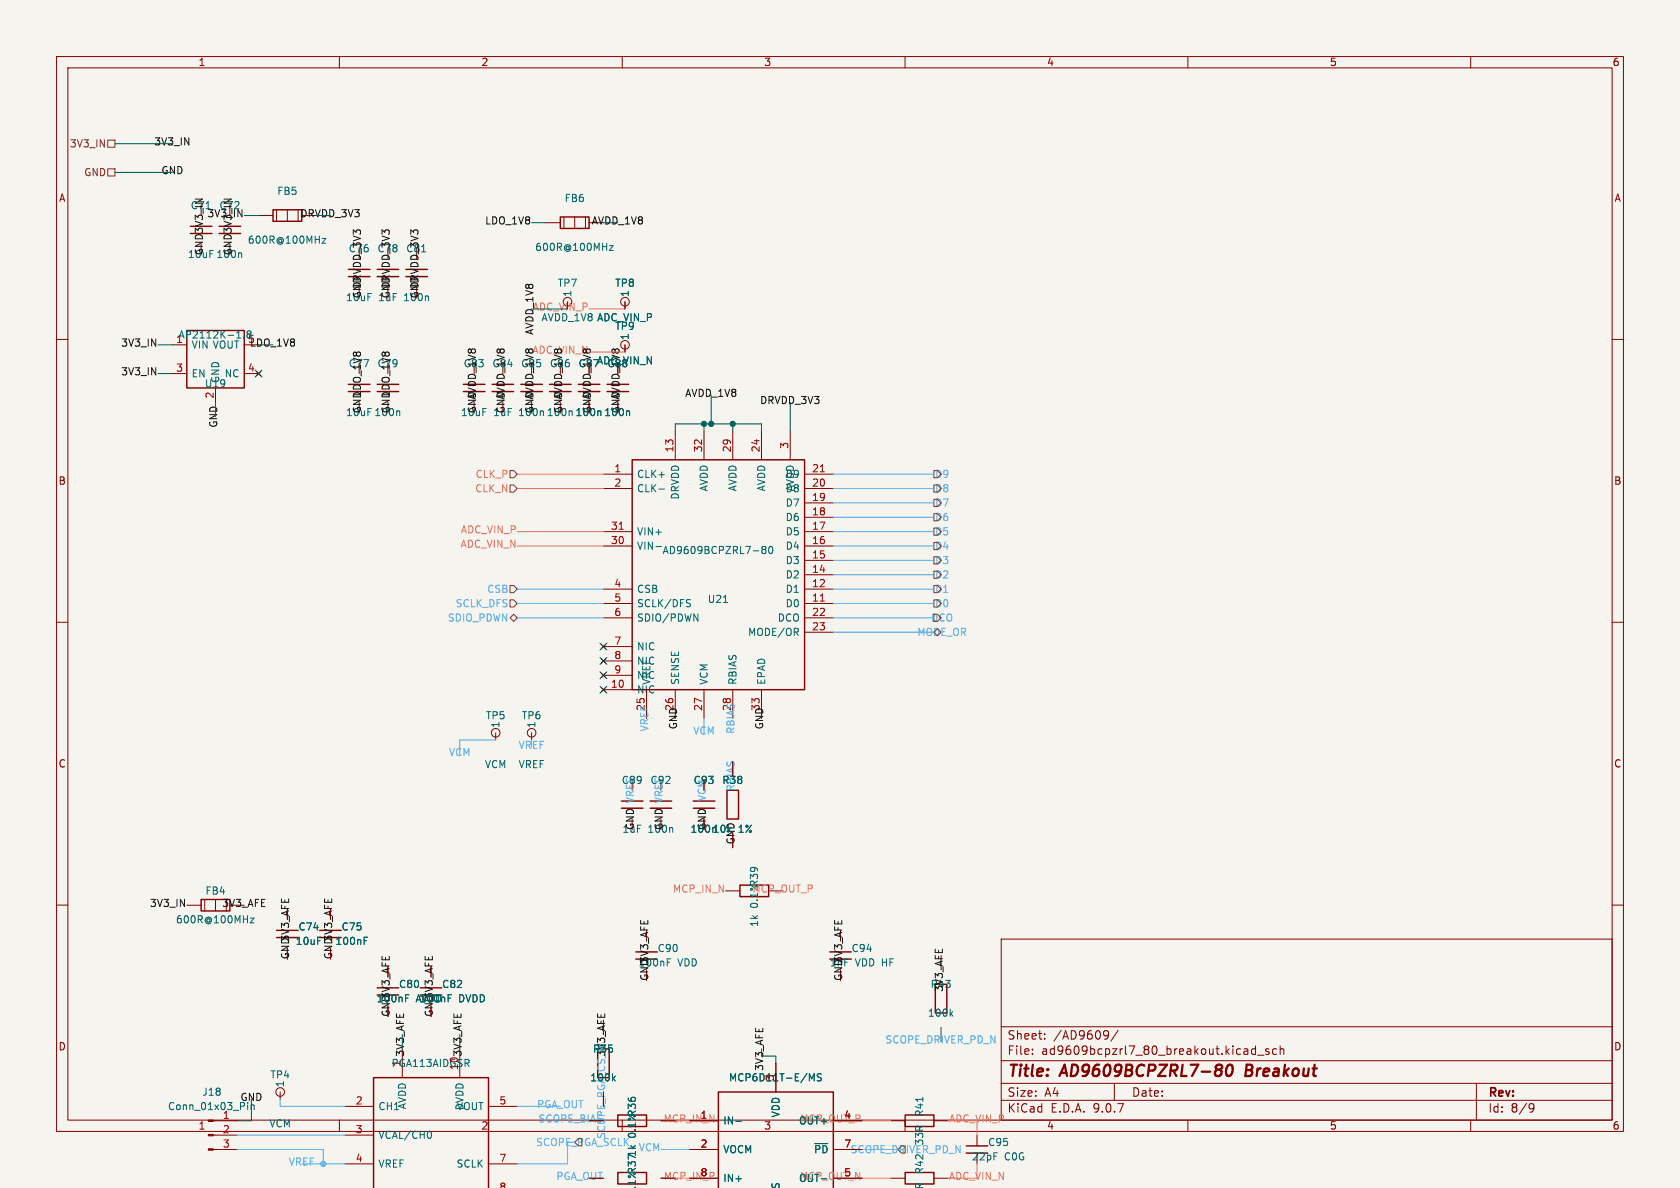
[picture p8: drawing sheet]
<svg xmlns="http://www.w3.org/2000/svg" width="297mm" height="210mm" viewBox="0 0 297 210" stroke-linecap="round" stroke-linejoin="round" font-family="sans-serif">
<path d="M0 0h297v210h-297z" fill="#f5f4ef" stroke="#f5f4ef" stroke-width=".18"/>
<g fill="none" stroke="#840000" stroke-width=".18">
<path d="M10 10h277v190h-277zM12 12h273v186h-273zM60 10v2M110 10v2M160 10v2M210 10v2M260 10v2M45.7 38.1h2.6M48.9 37.1v2M50.8 37.1v2M96.5 39.4h2.6M99.7 38.4v2"/>
<path d="M101.6 38.4v2M103.5 38.4v2M110.5 53.3v1.3M10 60h2M30.5 66h2.5M30.5 61h2.5M38.1 68.6v2.5M43.2 66h2.5M43.2 61h2.5M45.3 65.7l.8 .7M46.1 65.7l-.8 .7M110.5 61v1.2"/>
<path d="M119.4 76.2v5.1M124.5 76.2v5.1M129.5 76.2v5.1M134.6 76.2v5.1M139.7 76.2v5.1M285 60h2M106.7 96.5h5.1M106.7 94h5.1M106.7 86.4h5.1M106.7 83.8h5.1M142.2 96.5h5.1M142.2 94h5.1"/>
<path d="M142.2 86.4h5.1M142.2 83.8h5.1M142.2 99.1h5.1M142.2 91.4h5.1M142.2 88.9h5.1M10 110h2M106.3 119l.8 .8M106.3 116.5l.8 .7M106.3 113.9l.8 .8M106.7 119.4h5.1M106.7 116.8h5.1M106.7 114.3h5.1"/>
<path d="M106.7 109.2h5.1M106.7 106.7h5.1M106.7 104.1h5.1M107.1 119l-.8 .8M107.1 116.5l-.8 .7M107.1 113.9l-.8 .8M142.2 109.2h5.1M142.2 106.7h5.1M142.2 104.1h5.1M142.2 111.8h5.1M142.2 101.6h5.1M285 110h2"/>
<path d="M87.6 129.5v1.3M94 129.5v1.3M106.3 121.5l.8 .8M106.7 121.9h5.1M107.1 121.5l-.8 .8M114.3 121.9v5.1M119.4 121.9v5.1M124.5 121.9v5.1M129.5 121.9v5.1M134.6 121.9v5.1M36.2 159v2M38.1 159v2"/>
<path d="M128.3 157.5h2.5M10 160h2M33 160h2.6M177 166h108v32h-108zM285 160h2M37.7 198.1h4.2M49.5 193v1.3M60 198v2M61 195.6h5M71.1 185.4v5.1M81.3 185.4v5.1M86.4 195.6h5"/>
<path d="M110 198v2M121.9 198.1h5.1M137.2 188v5M147.3 198.1h5.1M157.5 198.1h2.5M160 198v2M165.1 198.1h2.5M166.4 181.6v2.6M177 194.5h108M177 191.5h108M177 187.5h108M177 181.5h108"/>
<path d="M182.5 186.3v.1M182.5 185.5v.1M184.7 183.6v.1M184.7 182.8v.1M195.7 182.2l.2 .1a1.22 1.22 0 0 1-.2 1.3M196 182.8l-.3 .3M197 191.5v3M197.7 182.1l-1.3 2M210 198v2M222 184.9v1.5M222 185.5l-.5-.1-.3 .3v.4l.2 .2h.6M222.3 186.5h1.2"/>
<path d="M224.3 185.5l-.3-.1-.3 .2 .1 .2 .5 .2v.3h-.6M225.7 185.5l-.5-.1-.2 .3v.4l.1 .2h.6M226.3 185.5l.2-.1 .4 .1 .1 .9M226.3 184.9v1.5M260 198v2M261 191.5v6.5M270.6 195.1l.5 .1a.99 .99 0 0 1-.4 1.4h-.2M271.2 195.7l-.3 .3h-.3M37.7 200.7h4.2M37.7 203.2h4.2M61 205.7h5M61 200.7h5"/>
<path d="M86.4 205.7h5M121.9 203.2h5.1M121.9 208.3h5.1M147.3 203.2h5.1M147.3 208.3h5.1M157.5 208.3h2.5M165.1 208.3h2.5M172.7 200.7v1.9"/>
<circle cx="100.3" cy="53.3" r=".76"/>
<circle cx="110.5" cy="53.3" r=".76"/>
<circle cx="110.5" cy="61" r=".76"/>
<circle cx="87.6" cy="129.5" r=".76"/>
<circle cx="94" cy="129.5" r=".76"/>
<circle cx="49.5" cy="193" r=".76"/>
</g>
<path d="M215.7 188.2l.4 .4-.3 .4M215.8 189.2l.2 .2-.2 .6M217.1 188.4a.46 .46 0 0 1 .4-.2 .46 .46 0 0 1 .4 .4 1.15 1.15 0 0 1-.8 1.6l-.2-.1a1.54 1.54 0 0 1 .2-1.7zM220.4 188.2l-.2 2h.7" fill="none" stroke="#840000" stroke-width=".4"/>
<g fill="none" stroke="#840000" stroke-width=".25">
<path d="M48.3 37.1h5v2h-5zM99.1 38.4h5v2h-5zM33 58.4h10.2v10.2h-10.2zM33.7 40h3.8M33.7 41.3h3.8M38.7 40h3.8M38.7 41.3h3.8M61.6 47.6h3.8M61.6 48.9h3.8M66.7 47.6h3.8M66.7 48.9h3.8M71.8 47.6h3.8"/>
<path d="M71.8 48.9h3.8M61.6 67.9h3.8M61.6 69.2h3.8M66.7 67.9h3.8M66.7 69.2h3.8M81.9 67.9h3.8M81.9 69.2h3.8M87 67.9h3.8M87 69.2h3.8M92.1 67.9h3.8M92.1 69.2h3.8M97.2 67.9h3.8"/>
<path d="M97.2 69.2h3.8M102.2 67.9h3.8M102.2 69.2h3.8M107.3 67.9h3.8M107.3 69.2h3.8M111.8 81.3h30.4v40.6h-30.4zM128.5 139.7h2.1v5.1h-2.1zM35.6 159h5v2h-5zM109.9 141.6h3.8M109.9 142.9h3.8M114.9 141.6h3.8M114.9 142.9h3.8"/>
<path d="M122.6 141.6h3.8M122.6 142.9h3.8M130.8 156.5h5.1v2h-5.1zM48.9 164.5h3.8M48.9 165.7h3.8M56.5 164.5h3.8M56.5 165.7h3.8M66.7 174.6h3.8M66.7 175.9h3.8M74.3 174.6h3.8M74.3 175.9h3.8M112.4 168.3h3.8"/>
<path d="M112.4 169.5h3.8M146.7 168.3h3.8M146.7 169.5h3.8M165.4 174h2v5.1h-2zM105.7 185.4h2v5.1h-2zM109.2 197.1h5.1v2h-5.1zM160 197.1h5.1v2h-5.1zM66 210.1v-19.6h20.4v19.6M109.2 207.3h5.1v2h-5.1zM127 210.1v-17.1h20.3v17.1M160 207.3h5.1v2h-5.1zM170.8 202.6h3.8"/>
<path d="M170.8 203.8h3.8"/>
</g>
<g fill="none" stroke="#006464" stroke-width=".18">
<path d="M41.8 59.8h.8M42.5 44.7l.2 .2v.6M43.1 59.6v.2M43.7 58.9v-.2l.2-.2 .4 .1v.3M56.9 42.2h.7l-.7 .8h.7M74.5 44.5h.8M75.6 52.3l.1 .2v.7M107.7 43.4h.7l-.7 .9h.7M70.5 72.6l.2 .2v.7M111.1 72.6l.2 .2v.7M115.9 96.6h1M116.5 86.5h1"/>
<path d="M134.9 97.1l-.2-.2 .2-.3h.3l.2 .2-.2 .3M134.9 97.1l-.2 .3v.3l.2 .2 .4-.1 .1-.2v-.2l-.2-.3M134.9 97.1h.3M136 96.7l.2-.1a.68 .68 0 0 1 .4 .6 .68 .68 0 0 1-.4 .7l-.2-.2-.1-.3zM121.6 106.6l.3 .1 .2 .3-.3 .3h-.3M121.6 106l.5 .1M122.7 108.5l.7 1.3v-1.3M127.9 106.5h.7M118.7 146.3l.2 .2v.6M44.2 162.3h.7l-.7 .8h.7M64.4 166.3h.4M64.4 165.7h.6"/>
<path d="M71.7 176.4h.4M71.7 175.8h.6M79.2 176.4h.4M79.8 175.8h-.6v1.3M118 170.1h.4M118 169.5h.6M168.1 179.2l.4 .4M168.5 178.8l-.5 .5M43.8 195.3v.9M44.4 195.3v.9M44.9 195.4v.8M76 200a.79 .79 0 0 1 0 1.2"/>
<path d="M108.4 190.6l.4 .5M108.8 190.2l-.5 .5M130.1 198.2h1M143.1 189.8l.4 .9 .4-.9v1.3M145.2 189.9l-.5-.1-.2 .1v.4l.6 .2 .1 .3-.2 .3-.5-.1M163.1 194v.7M144 202.2h2.3"/>
</g>
<g fill="#840000" stroke="#840000" stroke-width=".18">
<path d="M36.8 198h.9v.2h-.9z"/>
<path d="M36.8 200.5h.9v.3h-.9z"/>
<path d="M36.8 203.1h.9v.2h-.9z"/>
</g>
<path d="M109.5 93.6h.7M145 83.4h.7M145 106.3h.7" fill="none" stroke="#a90000" stroke-width=".18"/>
<path d="M19 29.8h1.3v1.3h-1.3zM19 24.8h1.3v1.2h-1.3zM90.2 83.2h.6l.6 .6-.6 .7h-.6zM90.2 85.7h.6l.6 .7-.6 .6h-.6zM90.2 106h.6l.6 .7-.6 .6h-.6zM90.2 109.2l.6-.6 .6 .6-.6 .7zM90.2 103.5h.6l.6 .6-.6 .7h-.6z" fill="none" stroke="#725600" stroke-width=".18"/>
<g fill="none" stroke="#46a5eb" stroke-width=".18">
<path d="M147.3 88.9h17.8M147.3 94h17.8M147.3 99.1h17.8M147.3 91.4h17.8M147.3 96.5h17.8M147.3 86.4h17.8M147.3 83.8h17.8M91.4 106.7h15.3M91.4 109.2h15.3M91.4 104.1h15.3M147.3 106.7h17.8M147.3 101.6h17.8"/>
<path d="M147.3 109.2h17.8M147.3 104.1h17.8M147.3 111.8h17.8M87.6 130.8h-6.3v2.6M124.5 127v2.5M49.5 194.3v1.3h11.5M91.4 195.6h7.7M166.4 181.6v2.6M41.9 203.2h15.2v2.5M41.9 200.7h19.1M53.3 205.7h7.7M100.3 201.9v3.8h-8.9"/>
<path d="M116.8 203.2h5.1M152.4 203.2h6.3"/>
</g>
<path d="M104.1 54.6h6.4M104.1 62.2h6.4M91.4 83.8h15.3M91.4 86.4h15.3M91.4 94h15.3M91.4 96.5h15.3M116.8 198.1h5.1M152.4 198.1h5.1M167.6 198.1h5.1v2.6M116.8 208.3h5.1M152.4 208.3h5.1M172.7 205.7v2.6h-5.1" fill="none" stroke="#f57855" stroke-width=".18"/>
<g fill="none" stroke="#009600" stroke-width=".18">
<path d="M20.3 25.4h10.2M20.3 30.5h10.2M43.2 38.1h2.5M94 39.4h2.5M94 54.6h6.3M27.9 66h2.6M27.9 61h2.6M38.1 71.1v2.6M119.4 76.2v-1.3h15.2v1.3M124.5 74.9v1.3M125.7 69.9v5M129.5 74.9v1.3"/>
<path d="M139.7 71.1v5.1M44.4 194.3v3.8h-2.5M134.6 186.7h2.6v1.3"/>
</g>
<path d="M45.1 65.4l1.2 1.2M46.3 65.4l-1.2 1.2M106.1 118.8l1.2 1.2M106.1 116.2l1.2 1.2M106.1 113.7l1.2 1.2M107.3 118.8l-1.2 1.2M107.3 116.2l-1.2 1.2M107.3 113.7l-1.2 1.2M106.1 121.3l1.2 1.2M107.3 121.3l-1.2 1.2" fill="none" stroke="#000084" stroke-width=".18"/>
<circle cx="57.1" cy="205.7" r=".46" fill="#46a5eb" stroke="#46a5eb" stroke-width=".18"/>
<g fill="#009600" stroke="#009600" stroke-width=".18">
<circle cx="125.7" cy="74.9" r=".46"/>
<circle cx="129.5" cy="74.9" r=".46"/>
<circle cx="124.5" cy="74.9" r=".46"/>
</g>
<g font-size="2.8" fill="#840000">
<text x="178" y="190.9">Title:</text>
<text x="187.7" y="190.9">AD9609BCPZRL7-80</text>
<text x="221" y="190.9">Breakout</text>
</g>
<g font-size="2.1" fill="#840000">
<text x="178" y="184">Sheet:</text>
<text x="186.2" y="184">/AD9609/</text>
<text x="178" y="186.7">File:</text>
<text x="184.1" y="186.7">ad9609bcpzrl7_80_breakout.kicad_sch</text>
<text x="178" y="196.9">KiCad</text>
<text x="178" y="194.1">Size:</text>
<text x="184.7" y="194.1">A4</text>
<text x="185.7" y="196.9">E.D.A.</text>
<text x="193.3" y="196.9">9.0.7</text>
<text x="200" y="194.1">Date:</text>
<text x="263" y="194.3">Rev:</text>
<text x="263" y="196.9">Id:</text>
<text x="267.1" y="196.9">8/9</text>
</g>
<g font-size="1.8" fill="#840000">
<text x="35" y="11.9">1</text>
<text x="85" y="11.9">2</text>
<text x="135" y="11.9">3</text>
<text x="185" y="11.9">4</text>
<text x="235" y="11.9">5</text>
<text x="285" y="11.9">6</text>
<text x="10.3" y="35.9">A</text>
<text x="285.3" y="35.9">A</text>
<text x="104.7" y="70.7" transform="rotate(-90 104.7 70.7)">AVDD_1V8</text>
<text x="109.7" y="70.7" transform="rotate(-90 109.7 70.7)">AVDD_1V8</text>
<text x="104.7" y="73.2" transform="rotate(-90 104.7 73.2)">GND</text>
<text x="109.7" y="73.2" transform="rotate(-90 109.7 73.2)">GND</text>
<text x="10.3" y="85.9">B</text>
<text x="285.3" y="85.9">B</text>
<text x="10.3" y="135.9">C</text>
<text x="285.3" y="135.9">C</text>
<text x="125" y="141.7" transform="rotate(-90 125 141.7)">VCM</text>
<text x="130.1" y="140" transform="rotate(-90 130.1 140)">RBIAS</text>
<text x="125" y="146.8" transform="rotate(-90 125 146.8)">GND</text>
<text x="130.1" y="149.4" transform="rotate(-90 130.1 149.4)">GND</text>
<text x="51.3" y="166.6" transform="rotate(-90 51.3 166.6)">3V3_AFE</text>
<text x="58.9" y="166.6" transform="rotate(-90 58.9 166.6)">3V3_AFE</text>
<text x="51.3" y="169.7" transform="rotate(-90 51.3 169.7)">GND</text>
<text x="58.9" y="169.7" transform="rotate(-90 58.9 169.7)">GND</text>
<text x="69.1" y="179.8" transform="rotate(-90 69.1 179.8)">GND</text>
<text x="69.1" y="176.7" transform="rotate(-90 69.1 176.7)">3V3_AFE</text>
<text x="76.7" y="176.7" transform="rotate(-90 76.7 176.7)">3V3_AFE</text>
<text x="10.3" y="185.9">D</text>
<text x="285.3" y="185.9">D</text>
<text x="107.2" y="186.9" transform="rotate(-90 107.2 186.9)">3V3_AFE</text>
<text x="35" y="199.9">1</text>
<text x="85" y="199.9">2</text>
<text x="95.1" y="198.6">SCOPE_BIAS</text>
<text x="107.2" y="201.4" transform="rotate(-90 107.2 201.4)">SCOPE_PGA_CS_N</text>
<text x="117.2" y="198.6">MCP_IN_N</text>
<text x="135" y="199.9">3</text>
<text x="185" y="199.9">4</text>
<text x="235" y="199.9">5</text>
<text x="285" y="199.9">6</text>
<text x="98.3" y="208.8">PGA_OUT</text>
<text x="117.3" y="208.8">MCP_IN_P</text>
</g>
<g font-size="1.8" fill="#725600">
<text x="12.2" y="26.3">3V3_IN</text>
<text x="14.8" y="31.3">GND</text>
<text x="165.2" y="84.7">D9</text>
<text x="165.2" y="89.8">D7</text>
<text x="165.2" y="87.2">D8</text>
<text x="165.2" y="94.8">D5</text>
<text x="165.2" y="92.3">D6</text>
<text x="165.2" y="99.9">D3</text>
<text x="165.2" y="97.4">D4</text>
<text x="165.2" y="105">D1</text>
<text x="165.2" y="102.5">D2</text>
<text x="165.2" y="107.5">D0</text>
<text x="162.1" y="112.6">MODE_OR</text>
<text x="164.5" y="110.1">DCO</text>
<text x="150.3" y="204.1">SCOPE_DRIVER_PD_N</text>
</g>
<g font-size="1.8" fill="#0f0f0f">
<text x="27.2" y="25.9">3V3_IN</text>
<text x="28.4" y="31">GND</text>
<text x="33.6" y="37.2">C71</text>
<text x="36.6" y="38.6">3V3_IN</text>
<text x="38.7" y="37.2">C72</text>
<text x="85.7" y="39.9">LDO_1V8</text>
<text x="33.1" y="45.8">10uF 100n</text>
<text x="36.1" y="45.2" transform="rotate(-90 36.1 45.2)">GND3V3_IN</text>
<text x="41.2" y="45.2" transform="rotate(-90 41.2 45.2)">GND3V3_IN</text>
<text x="61.6" y="44.8">C76</text>
<text x="66.6" y="44.8">C78</text>
<text x="71.7" y="44.8">C81</text>
<text x="61.1" y="53.4">10uF</text>
<text x="64" y="52.8" transform="rotate(-90 64 52.8)">GND</text>
<text x="64" y="51.1" transform="rotate(-90 64 51.1)">DRVDD_3V3</text>
<text x="66.8" y="53.4">1uF</text>
<text x="69.1" y="52.8" transform="rotate(-90 69.1 52.8)">GND</text>
<text x="69.1" y="51.1" transform="rotate(-90 69.1 51.1)">DRVDD_3V3</text>
<text x="71.2" y="53.4">100n</text>
<text x="74.2" y="52.8" transform="rotate(-90 74.2 52.8)">GND</text>
<text x="74.2" y="51.1" transform="rotate(-90 74.2 51.1)">DRVDD_3V3</text>
<text x="21.3" y="61.5">3V3_IN</text>
<text x="43.7" y="60.7">5</text>
<text x="61.6" y="65.1">C77</text>
<text x="66.6" y="65.1">C79</text>
<text x="81.9" y="65.1">C83</text>
<text x="87" y="65.1">C84</text>
<text x="92" y="65.1">C85</text>
<text x="97.1" y="65.1">C86</text>
<text x="21.3" y="66.6">3V3_IN</text>
<text x="64" y="70.2" transform="rotate(-90 64 70.2)">LDO_1V8</text>
<text x="69.1" y="70.2" transform="rotate(-90 69.1 70.2)">LDO_1V8</text>
<text x="84.3" y="70.7" transform="rotate(-90 84.3 70.7)">AVDD_1V8</text>
<text x="89.4" y="70.7" transform="rotate(-90 89.4 70.7)">AVDD_1V8</text>
<text x="94.5" y="70.7" transform="rotate(-90 94.5 70.7)">AVDD_1V8</text>
<text x="99.6" y="70.7" transform="rotate(-90 99.6 70.7)">AVDD_1V8</text>
<text x="121" y="70.4">AVDD_1V8</text>
<text x="134.3" y="71.6">DRVDD_3V3</text>
<text x="38.6" y="75.7" transform="rotate(-90 38.6 75.7)">GND</text>
<text x="64" y="73.2" transform="rotate(-90 64 73.2)">GND</text>
<text x="69.1" y="73.2" transform="rotate(-90 69.1 73.2)">GND</text>
<text x="81.4" y="73.8">10uF</text>
<text x="84.3" y="73.2" transform="rotate(-90 84.3 73.2)">GND</text>
<text x="87.1" y="73.8">1uF</text>
<text x="89.4" y="73.2" transform="rotate(-90 89.4 73.2)">GND</text>
<text x="94.5" y="73.2" transform="rotate(-90 94.5 73.2)">GND</text>
<text x="99.6" y="73.2" transform="rotate(-90 99.6 73.2)">GND</text>
<text x="119.1" y="125.8" transform="rotate(-90 119.1 125.8)">26</text>
<text x="134.4" y="125.8" transform="rotate(-90 134.4 125.8)">33</text>
<text x="119.9" y="129" transform="rotate(-90 119.9 129)">GND</text>
<text x="135.1" y="129" transform="rotate(-90 135.1 129)">GND</text>
<text x="109.9" y="147.4">1uF</text>
<text x="112.3" y="146.8" transform="rotate(-90 112.3 146.8)">GND</text>
<text x="114.3" y="147.4">100n</text>
<text x="117.4" y="146.8" transform="rotate(-90 117.4 146.8)">GND</text>
<text x="26.4" y="160.5">3V3_IN</text>
<text x="39.2" y="160.5">3V3_AFE</text>
<text x="114.8" y="173.5" transform="rotate(-90 114.8 173.5)">GND</text>
<text x="114.8" y="170.4" transform="rotate(-90 114.8 170.4)">3V3_AFE</text>
<text x="146.6" y="171">1nF</text>
<text x="149.1" y="173.5" transform="rotate(-90 149.1 173.5)">GND</text>
<text x="149.1" y="170.4" transform="rotate(-90 149.1 170.4)">3V3_AFE</text>
<text x="164.4" y="174.9">R43</text>
<text x="166.9" y="175.5" transform="rotate(-90 166.9 175.5)">3V3_AFE</text>
<text x="42.4" y="194.8">GND</text>
</g>
<g font-size="1.8" fill="#006464">
<text x="48.9" y="34.6">FB5</text>
<text x="99.7" y="35.9">FB6</text>
<text x="43.7" y="43.3">600R@100MHz</text>
<text x="94.5" y="44.6">600R@100MHz</text>
<text x="98.5" y="50.9">TP7</text>
<text x="101.2" y="52.6" transform="rotate(-90 101.2 52.6)">1</text>
<text x="108.7" y="50.9">TP8</text>
<text x="111.4" y="52.6" transform="rotate(-90 111.4 52.6)">1</text>
<text x="95.6" y="57">AVDD_1V8 ADC_VIN_P</text>
<text x="105.5" y="57">ADC_VIN_P</text>
<text x="108.7" y="58.5">TP9</text>
<text x="31.5" y="60">AP2112K-1.8</text>
<text x="33.8" y="61.8">VIN VOUT</text>
<text x="102.2" y="65.1">C87</text>
<text x="105.4" y="64.6">ADC_VIN_N</text>
<text x="107.3" y="65.1">C88</text>
<text x="111.4" y="60.2" transform="rotate(-90 111.4 60.2)">1</text>
<text x="33.8" y="66.9">EN</text>
<text x="36.1" y="68.7">U19</text>
<text x="39" y="67.8" transform="rotate(-90 39 67.8)">GND</text>
<text x="39.6" y="66.9">NC</text>
<text x="61.1" y="73.8">10uF 100n</text>
<text x="91.5" y="73.8">100n 100n 100n 100n</text>
<text x="101.6" y="73.8">100n 100n</text>
<text x="112.5" y="87.2">CLK-</text>
<text x="112.5" y="84.7">CLK+</text>
<text x="120.2" y="88.4" transform="rotate(-90 120.2 88.4)">DRVDD</text>
<text x="125.3" y="87" transform="rotate(-90 125.3 87)">AVDD</text>
<text x="130.4" y="87" transform="rotate(-90 130.4 87)">AVDD</text>
<text x="135.5" y="87" transform="rotate(-90 135.5 87)">AVDD</text>
<text x="138.8" y="89.8">D7</text>
<text x="138.8" y="87.2">D8</text>
<text x="138.8" y="84.7">D9</text>
<text x="140.6" y="87" transform="rotate(-90 140.6 87)">AVDD</text>
<text x="112.5" y="94.8">VIN+</text>
<text x="138.8" y="94.8">D5</text>
<text x="138.8" y="92.3">D6</text>
<text x="112.5" y="97.4">VIN-</text>
<text x="117" y="98.1">AD9609BCPZRL7-80</text>
<text x="138.8" y="99.9">D3</text>
<text x="138.8" y="97.4">D4</text>
<text x="112.5" y="107.5">SCLK/DFS</text>
<text x="112.5" y="105">CSB</text>
<text x="125" y="106.8">U21</text>
<text x="138.8" y="107.5">D0</text>
<text x="138.8" y="105">D1</text>
<text x="138.8" y="102.5">D2</text>
<text x="112.5" y="110.1">SDIO/PDWN</text>
<text x="132.1" y="112.6">MODE/OR</text>
<text x="137.4" y="110.1">DCO</text>
<text x="112.5" y="117.7">NIC</text>
<text x="112.5" y="115.2">NIC</text>
<text x="112.5" y="122.8">NIC</text>
<text x="112.5" y="120.2">NIC</text>
<text x="115.2" y="121.2" transform="rotate(-90 115.2 121.2)">VREF</text>
<text x="120.2" y="121.2" transform="rotate(-90 120.2 121.2)">SENSE</text>
<text x="125.3" y="121.2" transform="rotate(-90 125.3 121.2)">VCM</text>
<text x="130.4" y="121.2" transform="rotate(-90 130.4 121.2)">RBIAS</text>
<text x="135.5" y="121.2" transform="rotate(-90 135.5 121.2)">EPAD</text>
<text x="85.8" y="127.4">TP5</text>
<text x="88.5" y="128.8" transform="rotate(-90 88.5 128.8)">1</text>
<text x="92.2" y="127.4">TP6</text>
<text x="94.8" y="128.8" transform="rotate(-90 94.8 128.8)">1</text>
<text x="85.6" y="136">VCM</text>
<text x="91.6" y="136">VREF</text>
<text x="122.5" y="138.8">C93</text>
<text x="127.6" y="138.8">R38</text>
<text x="122" y="147.4">100n10k</text>
<text x="130.5" y="147.4">1%</text>
<text x="36.2" y="158.3">FB4</text>
<text x="31" y="163.4">600R@100MHz</text>
<text x="52.2" y="167.2">10uF</text>
<text x="52.7" y="164.7">C74</text>
<text x="59.2" y="167.2">100nF</text>
<text x="60.3" y="164.7">C75</text>
<text x="134.2" y="164" transform="rotate(-90 134.2 164)">1k</text>
<text x="112.8" y="171">100nF</text>
<text x="116.2" y="168.5">C90</text>
<text x="119.8" y="171">VDD</text>
<text x="150.5" y="168.5">C94</text>
<text x="151.2" y="171">VDD HF</text>
<text x="66.5" y="177.4">100nF</text>
<text x="70.4" y="174.9">C80</text>
<text x="73.5" y="177.4">AVDD</text>
<text x="76.7" y="179.8" transform="rotate(-90 76.7 179.8)">GND</text>
<text x="78.1" y="174.9">C82</text>
<text x="81.1" y="177.4">DVDD</text>
<text x="163.9" y="179.9">100k</text>
<text x="47.7" y="190.9">TP4</text>
<text x="69.1" y="188.8">PGA113AIDGSR</text>
<text x="70.9" y="188.7" transform="rotate(-90 70.9 188.7)">1</text>
<text x="81" y="189.3" transform="rotate(-90 81 189.3)">10</text>
<text x="104.3" y="191.4">100k</text>
<text x="104.7" y="186.3">R35</text>
<text x="128.8" y="191.4">MCP6D11T-E/MS</text>
<text x="135.1" y="189.4" transform="rotate(-90 135.1 189.4)">3V3_AFE</text>
<text x="29.6" y="196.4">Conn_01x03_Pin</text>
<text x="35.7" y="193.9">J18</text>
<text x="39.3" y="197.9">1</text>
<text x="50.4" y="192.3" transform="rotate(-90 50.4 192.3)">1</text>
<text x="66.8" y="196.4">CH1</text>
<text x="72" y="196.2" transform="rotate(-90 72 196.2)">AVDD</text>
<text x="80.7" y="196.4">VOUT</text>
<text x="82.1" y="196.4" transform="rotate(-90 82.1 196.4)">DVDD</text>
<text x="138" y="197.6" transform="rotate(-90 138 197.6)">VDD</text>
<text x="163.4" y="197.5" transform="rotate(-90 163.4 197.5)">R41</text>
<text x="47.5" y="199.5">VCM</text>
<text x="66.8" y="201.5">VCAL/CH0</text>
<text x="112.6" y="201.2" transform="rotate(-90 112.6 201.2)">0.1%R36</text>
<text x="112.8" y="203.7">VCM</text>
<text x="127.8" y="199">IN-</text>
<text x="141.2" y="199">OUT+</text>
<text x="174.6" y="202.8">C95</text>
<text x="66.8" y="206.6">VREF</text>
<text x="80.6" y="206.6">SCLK</text>
<text x="127.8" y="209.1">IN+</text>
<text x="127.8" y="204.1">VOCM</text>
<text x="141.2" y="209.1">OUT-</text>
<text x="141.3" y="208.8">MCP_OUT_N</text>
<text x="143.8" y="204.1">~{PD}</text>
<text x="163.4" y="207.7" transform="rotate(-90 163.4 207.7)">R42</text>
<text x="171.7" y="205.3">22pF</text>
<text x="177.6" y="205.3">C0G</text>
<text x="112.6" y="210.4" transform="rotate(-90 112.6 210.4)">.1%R371k</text>
<text x="138" y="210.2" transform="rotate(-90 138 210.2)">S</text>
<text x="163.4" y="210.8" transform="rotate(-90 163.4 210.8)">R</text>
</g>
<g font-size="1.8" fill="#009600">
<text x="53" y="38.6">DRVDD_3V3</text>
<text x="104.5" y="39.9">AVDD_1V8</text>
<text x="44.1" y="61.5">LDO_1V8</text>
<text x="71.6" y="186.9" transform="rotate(-90 71.6 186.9)">3V3_AFE</text>
<text x="81.8" y="186.9" transform="rotate(-90 81.8 186.9)">3V3_AFE</text>
</g>
<g font-size="1.8" fill="#f57855">
<text x="94.1" y="55.1">ADC_VIN_P</text>
<text x="94.5" y="59.3" transform="rotate(-90 94.5 59.3)">AVDD_1V8</text>
<text x="94" y="62.7">ADC_VIN_N</text>
<text x="83.9" y="87.2">CLK_N</text>
<text x="84" y="84.7">CLK_P</text>
<text x="81.4" y="94.5">ADC_VIN_P</text>
<text x="81.3" y="97">ADC_VIN_N</text>
<text x="118.9" y="158">MCP_IN_N</text>
<text x="132.9" y="158">MCP_OUT_P</text>
<text x="134.2" y="160.6" transform="rotate(-90 134.2 160.6)">0.1%R39</text>
<text x="141.4" y="198.6">MCP_OUT_P</text>
<text x="167.7" y="198.6">ADC_VIN_P</text>
<text x="167.7" y="208.8">ADC_VIN_N</text>
</g>
<g font-size="1.8" fill="#a90000">
<text x="31" y="65.8">3</text>
<text x="31" y="60.7">1</text>
<text x="43.7" y="65.8">4</text>
<text x="37.8" y="70.6" transform="rotate(-90 37.8 70.6)">2</text>
<text x="108.5" y="83.6">1</text>
<text x="119.1" y="80.1" transform="rotate(-90 119.1 80.1)">13</text>
<text x="124.2" y="80.1" transform="rotate(-90 124.2 80.1)">32</text>
<text x="129.3" y="80.1" transform="rotate(-90 129.3 80.1)">29</text>
<text x="134.4" y="80.1" transform="rotate(-90 134.4 80.1)">24</text>
<text x="139.4" y="79.4" transform="rotate(-90 139.4 79.4)">3</text>
<text x="143.5" y="83.6">21</text>
<text x="108.5" y="86.1">2</text>
<text x="143.5" y="88.6">19</text>
<text x="143.5" y="86.1">20</text>
<text x="107.9" y="93.7">31</text>
<text x="143.5" y="93.7">17</text>
<text x="143.5" y="91.2">18</text>
<text x="107.9" y="96.3">30</text>
<text x="143.5" y="101.3">14</text>
<text x="143.5" y="98.8">15</text>
<text x="143.5" y="96.3">16</text>
<text x="108.5" y="106.4">5</text>
<text x="108.5" y="103.9">4</text>
<text x="143.5" y="106.4">11</text>
<text x="143.5" y="103.9">12</text>
<text x="108.5" y="109">6</text>
<text x="143.5" y="111.5">23</text>
<text x="143.5" y="109">22</text>
<text x="108.5" y="119.1">9</text>
<text x="108.5" y="116.6">8</text>
<text x="108.5" y="114">7</text>
<text x="107.9" y="121.7">10</text>
<text x="124.2" y="125.8" transform="rotate(-90 124.2 125.8)">27</text>
<text x="136.9" y="191.2" transform="rotate(-90 136.9 191.2)">3</text>
<text x="62.8" y="195.3">2</text>
<text x="88.2" y="195.3">5</text>
<text x="123.8" y="197.9">1</text>
<text x="149.2" y="197.9">4</text>
<text x="39.3" y="200.4">2</text>
<text x="39.3" y="202.9">3</text>
<text x="62.8" y="200.4">3</text>
<text x="123.8" y="202.9">2</text>
<text x="149.2" y="202.9">7</text>
<text x="62.8" y="205.5">4</text>
<text x="88.2" y="205.5">7</text>
<text x="123.8" y="208">8</text>
<text x="149.2" y="208">5</text>
<text x="88.2" y="210.6">8</text>
</g>
<g font-size="1.8" fill="#46a5eb">
<text x="80.5" y="107.5">SCLK_DFS</text>
<text x="86" y="105">CSB</text>
<text x="79.1" y="110.1">SDIO_PDWN</text>
<text x="114" y="125.8" transform="rotate(-90 114 125.8)">25</text>
<text x="129.3" y="125.8" transform="rotate(-90 129.3 125.8)">28</text>
<text x="114.8" y="129.4" transform="rotate(-90 114.8 129.4)">VREF</text>
<text x="122.5" y="130.1">VCM</text>
<text x="130.1" y="129.8" transform="rotate(-90 130.1 129.8)">RBIAS</text>
<text x="79.3" y="133.9">VCM</text>
<text x="91.6" y="132.6">VREF</text>
<text x="109.8" y="138.8">C89</text>
<text x="112.3" y="142.1" transform="rotate(-90 112.3 142.1)">VREF</text>
<text x="114.9" y="138.8">C92</text>
<text x="117.4" y="142.1" transform="rotate(-90 117.4 142.1)">VREF</text>
<text x="156.4" y="184.7">SCOPE_DRIVER_PD_N</text>
<text x="94.8" y="196.1">PGA_OUT</text>
<text x="94.7" y="202.8">SCOPE_PGA_SCLK</text>
<text x="163.4" y="202.6" transform="rotate(-90 163.4 202.6)">33R</text>
<text x="50.9" y="206.3">VREF</text>
</g>
</svg>
